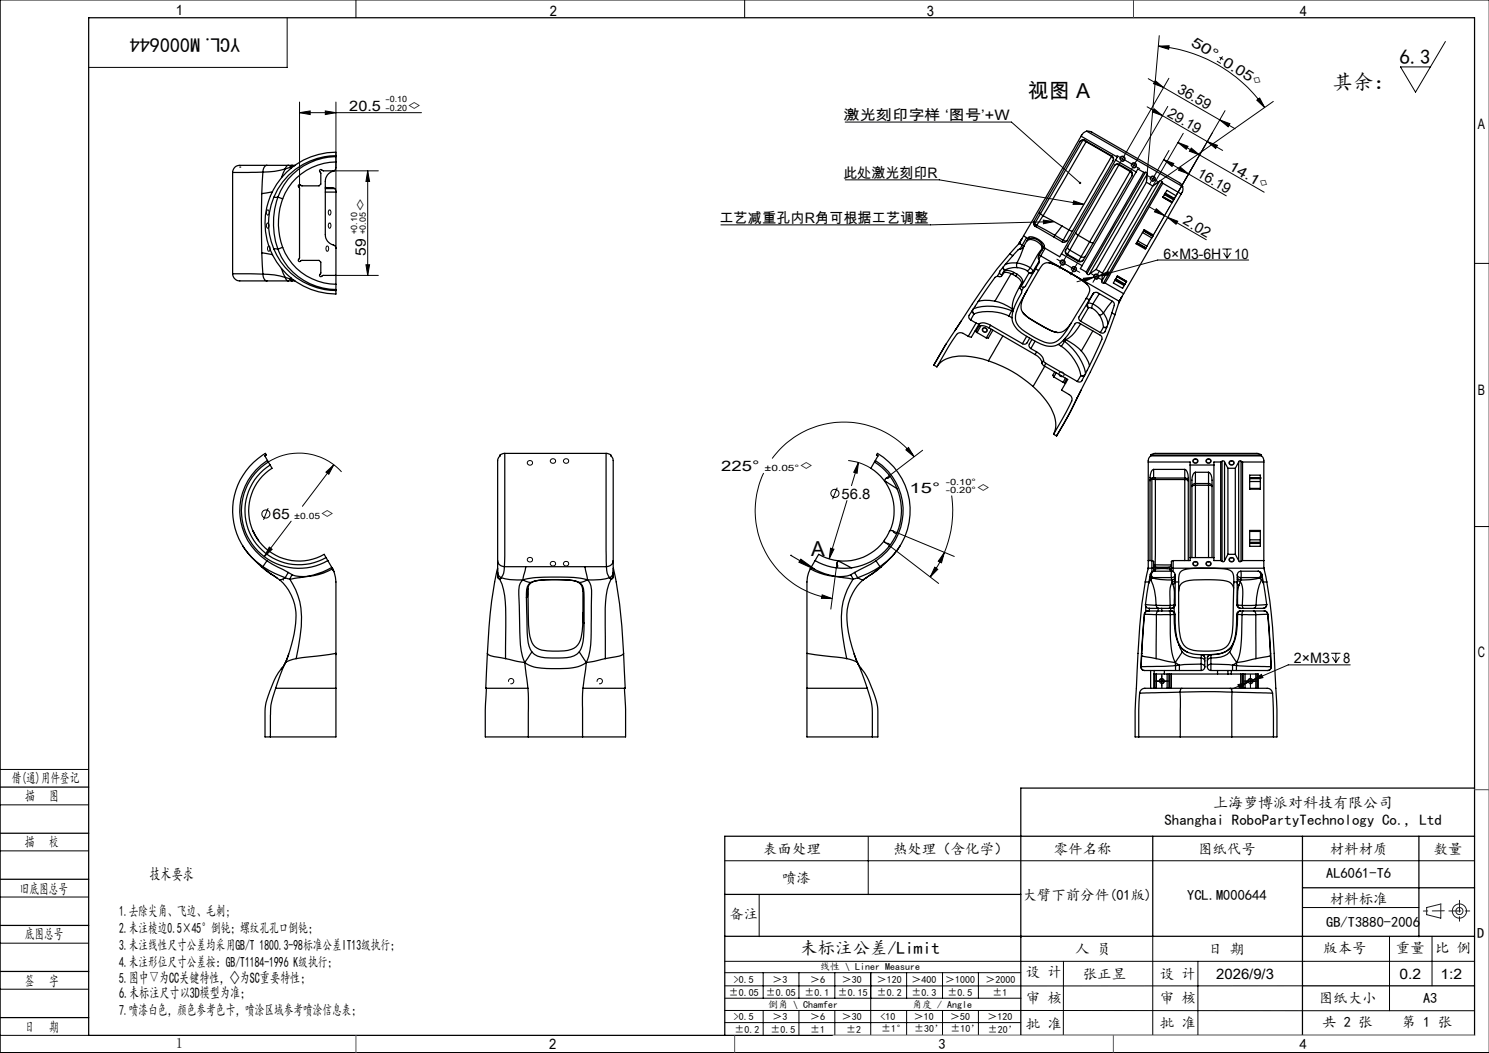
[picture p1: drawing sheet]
<svg xmlns="http://www.w3.org/2000/svg" width="420mm" height="297mm" viewBox="0 0 420 297" stroke-linecap="round" stroke-linejoin="round" font-family="sans-serif">
<g fill="none" stroke="#000" stroke-width=".28">
<path d="M100.4 0v5M210 0v5M420 0h-419.9v297h419.9M81 5v14h-56M326.7 13l3.1-.1-.2 1zM326.7 13a41 41 0 0 1 30 17.3M327 10.1l-3.4 39M343.3 17.2l1 .7M344 16.1l1.1 .7M344.8 15.9l-.7 1.1M407.7 11.7l-8.4 14.3-4.3-7.1h8.5M84.5 28.8v24.4"/>
<path d="M84.5 31.8h34.4M84.5 31.8l3-.5v1zM91.8 31.3l3 .5-3 .5zM94.8 28.8v25.1M238.4 34.4h46.9l19.4 17.2M323.6 30.1l21.3 12.3M323.9 22.2l24.5 14.1M325.5 30.7l2.4 1.9-2.9-1zM325.9 22.8l2.3 1.9-2.8-1.1zM329.4 30l-8.7 15M329.7 22.1l-12.1 21M333.8 37.6l-8.6 14.9"/>
<path d="M340.5 39.9l2.9 1.1-.5 .9zM344.1 33.8l2.8 1.1-.5 .9zM345.5 31.2l-13.8 24 10.4-17.9M354.5 28.3l.8-.6 1.4 2.6zM359.2 28.6l-32.2 22.6M75.4 59.3a.71 .71 0 0 1 .6 .5 .71 .71 0 0 1-.3 .8 .65 .65 0 0 1-.7-.4 .65 .65 0 0 1 .2-.8zM92.8 59.3a.71 .71 0 0 1 .6 .5 .71 .71 0 0 1-.3 .8 .65 .65 0 0 1-.6-.5 .65 .65 0 0 1 .2-.7zM94.2 48.2h12.5M103.7 48.2l.5 3h-1zM103.7 48.2v29.5M238.4 50.7h26.5l40.8 6.9M302.9 56.7l2.8 .9h-3z"/>
<path d="M315.5 44.2l1.1 .6M315.9 45a.76 .76 0 0 1 .6-1 .76 .76 0 0 1 .9 .8 .76 .76 0 0 1-1 .7M316.6 44.8l-.6 1.1M316.6 44.8l1.1 .6M317.3 43.7l-.7 1.1M318.7 46l1.1 .6M319.1 46.8a.75 .75 0 0 1 .6-.9 .75 .75 0 0 1 .9 .8 .75 .75 0 0 1-1 .6M319.8 46.6l-.6 1.1M319.8 46.6l1.1 .7M320.4 45.5l-.6 1.1M324.1 49.8l1.1 .6M324.1 58.3l4.4 2.5"/>
<path d="M324.4 50.6a.75 .75 0 0 1 .7-1 .75 .75 0 0 1 .8 .9 .75 .75 0 0 1-1 .6M325.2 50.4l-.7 1.1M325.2 50.4l1 .6M325.8 49.3l-.6 1.1M326.1 58.9l2.4 1.9-2.9-1zM328.3 45l2.8 1.1-.5 .9zM328.3 45l17.6 10.2M329.7 42.4l-3.6 6.4M332.2 40.2l2.9 1.1-.5 .8zM332.2 40.2l24.4 14M332.9 47.1l2.3 2-2.8-1.1zM336 41.8l2.3 1.9-2.8-1.1z"/>
<path d="M339.9 41.1l-14.7 25.5 4.8-8.4M75.4 62.9a.78 .78 0 0 1 .5 .7 .78 .78 0 0 1-.5 .7l-.3-.6zM75.6 69.5a.75 .75 0 0 1 .7 .5 .75 .75 0 0 1-.3 .8 .76 .76 0 0 1-.6-.5 .76 .76 0 0 1 .2-.8zM92.1 69.5a.76 .76 0 0 1 .7 .6 .76 .76 0 0 1-.4 .8 .89 .89 0 0 1-.3-1.4zM92.9 62.9a.78 .78 0 0 1 .4 .7 .78 .78 0 0 1-.4 .7l-.3-.5zM94.8 77.7h11.9M103.2 74.7h1l-.5 3zM294.3 62.1l3 .4-3 .6zM297.3 62.5l-34.8 .9h-59.2M298.6 73.4l2.2 1.3M299 74.3a.76 .76 0 0 1 .6-1 .76 .76 0 0 1 .9 .8 .76 .76 0 0 1-1 .7M300.4 73l-1.3 2.1"/>
<path d="M301.8 75.3l1.1 .6M302.2 76.1a.75 .75 0 0 1 .6-.9 .75 .75 0 0 1 .9 .8 .75 .75 0 0 1-1 .6M302.9 75.9l-.6 1.1M302.9 75.9l1.1 .6M303.5 74.8l-.6 1.1M305.6 78.5l3-.3-2.8 1.2zM308.1 77.4l1.1 .6M308.5 78.2a.75 .75 0 0 1 .6-.9 .75 .75 0 0 1 .8 .8 .75 .75 0 0 1-.9 .6M308.6 78.2l-4.8 1.3M309.2 78l-.6 1.1M309.2 78l1.1 .7M309.8 77.9l2.8-1.3 .2 1z"/>
<path d="M309.8 77.9l-1.2 .3M309.8 76.9l-.6 1.1M328.5 60.8l.9 .5M329.4 61.3l2.8 1.1-.5 .8zM329.4 61.3l10.9 6.3M344.8 70.2h2.6M345.2 71.3l.9 1.5M346.1 70.2v2.6M347.1 71.3l-1 1.5M352.2 73.3h-25.6l-16.8 4.6M415.9 74.3h4.1M277.2 92.6a.71 .71 0 0 1 1.3 .2 .71 .71 0 0 1-.9 .9l-.5-.5z"/>
<path d="M75.7 130.3a16.2 16.2 0 0 1 20.6 2.8M91.9 133.2l2.3-2.1-1.5 2.7zM94.2 131.1l-8.9 11.7M215.4 133.4a25 25 0 0 0 19.3 35.4M236.1 137.5l-1.3 3.3M239.3 129.9l3.3 .7 3 1.5M242.1 130.5l-.3 3-1-.3zM242.1 130.5l-1.9 6.5M255.5 126.9l.8-.7 1.5 2.6zM257.8 128.8a25 25 0 0 0-40 .5M260.2 127l-10.2 7.8M268.4 139.8a30.3 30.3 0 0 1-2 16"/>
<path d="M75.6 143.3l-1.3 3.3M76 154.3l.8 .6-2.3 2.1zM82.1 147l-7.6 10M234.3 154.6l.9 .3-1.3 2.7zM236 159.1l-1.6 12.7M238.9 141.2l-5 16.4M250 153.2l14.8 11.4M252 149.8l17.2 7.1M263.7 160l.8 .6-2.1 2.1zM266.4 155.8l-.8 2.9-.9-.4zM266.4 155.8l-1.8 3.6-2.2 3.3M415.9 148.5h4.1"/>
<path d="M231.9 167.8l2.8 1h-3zM143.4 192.3a.75 .75 0 0 1 .7-.9 .75 .75 0 0 1 .8 .8 .75 .75 0 0 1-.9 .6M168.5 192.3a.75 .75 0 0 1 .6-.9 .75 .75 0 0 1 .8 .8 .75 .75 0 0 1-.9 .6M326.5 192.1h2.4M327 192.3a.75 .75 0 0 1 .6-.9 .75 .75 0 0 1 .8 .8 .75 .75 0 0 1-.9 .6M327.7 190.9v2.5M349.2 193.1l2.9-.7-2.5 1.6zM351.4 192.1h2.5M352 192.3a.75 .75 0 0 1 .6-.9 .75 .75 0 0 1 .8 .8 .75 .75 0 0 1-.9 .6M352.1 192.4l-4.6 1.9M352.7 190.9v2.5M353.3 191.9l2.5-1.7 .4 .9z"/>
<path d="M353.3 191.9l-1.2 .5M375.5 184.3h2.6M375.8 185.3l1 1.6M376.8 184.3v2.6M377.8 185.3l-1 1.6M380.9 187.5h-17.5l-10.1 4.4M0 217h25M0 227h25M0 240h25M244.9 236v16.3M0 253h25M204.4 242.8h211.5"/>
<path d="M214.1 252.4v11.8M367.4 256h32.8M0 266h25M0 279h25M204.4 271.1h211.5M204.4 278.1h163M204.4 274.4h83.5M215.3 274.4v7.1M225.4 274.4v7.1M235.5 274.4v7.1M245.6 274.4v17.6M255.7 274.4v7.1"/>
<path d="M265.9 274.4v7.1M276 274.4v7.1M300 271.1l-.1 21M325.2 264.1v27.9M337.9 271.1v20.9M391.9 264.1v21M403.9 264.1v14M0 292h25M204.4 285l211.5 .1M204.4 288.4h83.5M204.5 281.5h83.5M215.3 285v7"/>
<path d="M225.4 285v7M235.5 285v7M255.7 285v7M265.9 285v7M276 285v7M287.9 292h128"/>
<circle cx="299.4" cy="105.6" r=".71"/>
<circle cx="149.5" cy="130.6" r=".69"/>
<circle cx="156" cy="130" r=".7"/>
<circle cx="159.7" cy="130" r=".7"/>
<circle cx="235.5" cy="139.2" r="1.15"/>
<circle cx="337.1" cy="130" r=".7"/>
<circle cx="340.8" cy="130" r=".7"/>
<circle cx="347.3" cy="130.6" r=".7"/>
<circle cx="75" cy="145" r="1.15"/>
<circle cx="149.5" cy="157.9" r=".69"/>
<circle cx="156" cy="159" r=".7"/>
<circle cx="159.7" cy="159" r=".7"/>
<circle cx="337.1" cy="159" r=".7"/>
<circle cx="340.8" cy="159" r=".7"/>
<circle cx="347.3" cy="157.9" r=".7"/>
</g>
<path d="M223 156.6l6.9 4.1M223 156.6h.1M225.9 157.7l4 3-4.5-2.1z" fill="none" stroke="#000" stroke-width=".3"/>
<g fill="none" stroke="#191924" stroke-width=".28">
<path d="M402.4 256l4-1v4l-4-1z"/>
<circle cx="411.7" cy="257" r="1"/>
<circle cx="411.7" cy="257" r="2"/>
</g>
<g fill="none" stroke="#000" stroke-width=".28" stroke-dasharray="30.5 1.3 1.3 1.3">
<path d="M315.6 44.1l-.6-.3M316 45.8l-.3 .6M317.3 43.7l.3-.6M317.7 45.4l.6 .3M318.8 46l-.6-.3M319.2 47.7l-.3 .5M320.5 45.5l.3-.5M320.9 47.2l.6 .3M323.6 49.1l-.2 2.3M324.1 49.8l-.6-.4M324.5 51.5l-.3 .5M325.2 52.4l1.8-1.2"/>
<path d="M325.8 49.3l.3-.5M326.2 51l.6 .3M298.7 73.4l-.6-.3M299.1 75.1l-.3 .6M300.4 73l.3-.6M300.8 74.7l.6 .3M301.9 75.3l-.6-.4M302.3 77l-.3 .5M303.6 74.8l.3-.5M304 76.5l.6 .3M308.1 77.4l-.5-.3M308.6 79.1l-.3 .5"/>
<path d="M309.8 76.9l.4-.5M310.3 78.6l.5 .3M326.5 192.1h-.7M327.7 190.9v-.7M327.7 193.4v.6M329 192.1h.6M351.5 192.1h-.7M352.7 190.9v-.7M352.7 193.4v.6M354 192.1h.6"/>
</g>
<g fill="none" stroke="#000" stroke-width=".35">
<path d="M25 5h390.9v287h-390.9zM304.6 39.9l-13 22.6M304.9 38.4l-16.2 28.1M304.9 38.4l10.3 5.9-.5 .9M305.4 39.6l-.8 .3M305.4 39.6l-11.9 20.7M305.4 39.6l1 .4M305.4 39.6h.6M306 39.6a.96 .96 0 0 0-1.4 .3M306 39.6l7.6 4.4M306.4 40l-12.2 20.9M306.4 40l7.1 4.1"/>
<path d="M306.4 39.8v.2M306.5 37l1.4 .2 24.8 14.3 .9 1.1M306.5 37a2.24 2.24 0 0 0-1.6 1.4M306.5 37l27.1 15.6M65.6 48.6v28.6M67.6 47.1h.1M73.8 54.6v16.7M74.2 48.5l-.4 6.1M74.2 48.5l-8.5 .1M75.3 46.6h-5.5a5.3 5.3 0 0 0-3.6 .6l-.6 1.4M75.3 46.6a1.75 1.75 0 0 0-1.1 1.9M75.3 46.6h6"/>
<path d="M76.8 54.1l-3 .5M77.2 55.7a18.6 18.6 0 0 0 0 14.5M78.4 55.6l-1.2 .1M78.4 55.6a22 22 0 0 0 0 14.7M78.4 55.6l1.3 .5M79.7 56.1a20.3 20.3 0 0 0 0 13.7M80.4 47.7a20.1 20.1 0 0 1-6.2 .8M80.4 47.7l-1 2.4M81.3 46.6l-.4 .2-.5 .9M81.3 46.6h1.1M81.7 47.2l-1.3 .5M81.7 47.2l.4 .3"/>
<path d="M82.4 46.6l-.4 .2-.3 .4M82.4 46.6h.8M83 46.8l-1.3 .4M91.8 52.9h2l.6 .3M91.8 54.2h3M91.8 53.2h2.6M94.2 48.2h-3.1a.48 .48 0 0 0-.9-.3 .48 .48 0 0 0 .3 .8v3.2l-.5 .5h-5a.47 .47 0 0 0-.8-.2 .47 .47 0 0 0 .3 .8v19.9a.47 .47 0 0 0-.3 .8 .47 .47 0 0 0 .8-.3h5l.5 .5v3.3a.45 .45 0 0 0-.2 .7 .45 .45 0 0 0 .7-.2h3.8M94.2 48.2l-.1 .1a3 3 0 0 0-2.3 2.9v15a3.4 3.4 0 0 0 2.6 3.1l.4 .8v10.1M94.4 53.2l.4 1M94.8 43.9a19.1 19.1 0 0 0-17.6 11.8M94.8 43.9v.3M94.8 44.2a17.5 17.5 0 0 0-16.4 11.4"/>
<path d="M94.8 43.9v-1a20 20 0 0 0-20 20 20 20 0 0 0 20 20v-1M94.8 45.7a16.2 16.2 0 0 0-15.1 10.4M94.8 44.2v1.5M94.8 45.7l-.1 1.9-.5 .6M94.8 54.2v15.8M293.2 59.7l.3 .6M313.5 44.1l-12 20.8M313.5 44.1a.95 .95 0 0 1 .5 1.2M313.6 44l.5 .6-.1 .7M313.6 44l-.1 .1M314 45.3l-13 22.6M314.4 46.7l-13.8 23.8"/>
<path d="M314.7 45.2l-15.3 26.4M314.7 45.2l5.8 3.3M315.6 46.5l-11.5 19.9M315.6 46.5a.93 .93 0 0 0-1.2 .2M315.6 46.5l3.2 1.9M315.7 46.4a.93 .93 0 0 0-1.3 .3M315.7 46.4l-.1 .1M315.7 46.4l3.2 1.8M318.8 48.4l-11.5 19.8M318.8 48.4a.93 .93 0 0 1 .5 1.2M318.9 48.2l.5 .6-.1 .8M318.9 48.2l-.1 .2"/>
<path d="M319.3 49.6l-13.8 23.8M320.5 48.5l-15.3 26.4M320.5 48.5l.5-.8 1.6 .9M322.6 48.6l-16.2 28.1M322.6 48.6h.5M323.1 48.6l-16.5 28.5M323.1 48.6a.39 .39 0 0 1 .4 .1 .39 .39 0 0 1 .1 .4M323.4 51.4l-14.2 24.6M323.4 51.4l1.8 1.1M323.6 49.1l-16.3 28.2M323.6 49.1l-.2 2.3M325.2 52.5l-14.2 24.5"/>
<path d="M327 51.1l-16.2 28.2M327 51.1a.38 .38 0 0 1 .4-.1 .38 .38 0 0 1 .3 .3M327 51.1l-1.8 1.4M327.7 51.3l-16.4 28.5M327.7 51.3l.3 .4M328 51.7l-16.3 28.1M328 51.7l5.2 3M328 55.6l2.6 1.5M328.1 55.5l2.6 1.5M328.1 55.5l-.1 .1M328.4 54.9l-.3 .6M328.4 54.9l2.6 1.5"/>
<path d="M328.6 54.6l2.6 1.6M328.6 54.6l-.2 .3M328.7 54.5l.4-.8 2.6 1.5-.4 .8M328.7 54.5l2.6 1.5M328.7 54.5l-.1 .1M330.7 57l-.1 .1M331 56.4l-.3 .6M331.2 56.2l-.2 .2M331.3 56l-.1 .2M333.2 54.7l-16.3 28.1M333.6 52.6a2.14 2.14 0 0 1-.4 2.1M65.6 77.2a2.05 2.05 0 0 0 2 2"/>
<path d="M65.7 77.2l8.5 .1M67.7 79.2h7.6M73.8 71.3l.4 6M73.8 71.3l3.1 .6M74.2 77.3a19.9 19.9 0 0 1 6.2 .9M74.2 77.3a1.75 1.75 0 0 0 1.1 1.9M75.3 79.2h6M77.2 70.2a19 19 0 0 0 17.6 11.7M77.2 70.2l1.2 .1M78.4 70.3a17.5 17.5 0 0 0 16.4 11.4M79.4 75.7l1 2.5M79.7 69.8l-1.3 .5"/>
<path d="M79.7 69.8a16.2 16.2 0 0 0 15.1 10.4M80.4 78.2l1.3 .5M80.4 78.2l.5 .9 .4 .1M81.3 79.2h1.1M81.7 78.7l.7 .5M81.7 78.7l1.3 .4M82.1 78.4l-.4 .3M82.4 79.2h.8M281.3 78l-.7 .3-7.2 10.6a.97 .97 0 0 0 .4 1.3M281.9 76.8l.2 .5 .5 .2M281.9 76.8l-.6 1.2M282.8 77.3l-.2 .2"/>
<path d="M282.8 77.3l-.5 .7h-1M282.9 77.2a2.27 2.27 0 0 1 2.7 .2M282.9 75.5l.5 .7M282.9 75.3l.5 .9M283.4 76.2l-.8 1.3M284.8 71.6a156.9 156.9 0 0 0-15.2 21.2l-3 4.6-3.2 5.6M284.8 71.6l.9 .5M285.2 77.2l-4.6 7.7M285.6 77.4l.9 .5M285.7 72.1l-3.6 4.3-.2 .4M286 76.8a2.19 2.19 0 0 0-2.8-.1l-.4 .6M286 76.8l.8 .5"/>
<path d="M286 76.8l-.4 .6M286.5 77.9a2.2 2.2 0 0 1 1.5 2.4M286.8 77.3a2.3 2.3 0 0 1 1.6 2.4l-.4 .6M286.8 74.2l-.1 .8 .2 .5M286.8 74.2l1.9 .4 1.9 1M286.8 74.2h-2l-1.3 .4M286.8 77.3l-.3 .6M286.9 75.5a6.6 6.6 0 0 0-3.5 .7M286.9 75.5l1.6 .3 1.3 .6M287.3 68.8l.9-1.4-.9 1.4M287.3 68.8l-2.5 2.8M287.5 68.6l.8 .6"/>
<path d="M287.5 68.6l-.2 .2M287.6 68.5h.1M287.6 68.5l-.1 .1M287.8 70.2l-.7 .3-1.4 1.6M288.3 69.2l.5 .2M288.3 69.2l-.5 1M288.7 66.5l.9 .5M288.7 66.5l-1.1 2M288.8 69.4l-.4 .6-.6 .2M288.9 69.2l-1.1 3-1 2M289.6 67l.4 .3M289.6 67l-1.3 2.2"/>
<path d="M289.8 76.4l.4 .6M290 67.3l.2-.4a4.2 4.2 0 0 1 4.4 2.5l-.3 .4M290 67.3l-1.2 2.1M290.2 77l-2.1 3.7M290.3 67.6l-.7 .4M290.3 67.6a4 4 0 0 1 3.7 2.2M290.6 67.3a3.2 3.2 0 0 1 3.5 2.2M290.6 67.3l-1 .7M290.6 67.3l-.3 .3M290.6 75.6l.8 .8M290.6 75.6l-.8 .8M291.4 76.4l.1 .3a.92 .92 0 0 1-1.3 .3"/>
<path d="M291.4 76.4l-.3 .4-.9 .2M291.6 62.5l-.1 .7 .5 .6M291.6 62.5l.2 .6M291.8 63.1l.2 .7M291.8 63.1l.6 .4M292 63.8l7.6 4.4M292.1 75.8l-2.9 5-.5 .2M292.1 75.8l-.4 .6M292.1 75.8l.8 .5M292.4 63.5l5.1 2.9M292.4 63.5l-.1 .5M292.9 76.3l-4.5 7.9a8.9 8.9 0 0 0-1.9 6.2 5.3 5.3 0 0 0 2.6 3.2l2.8 1.6a8.1 8.1 0 0 0 4.8 1.6 4.6 4.6 0 0 0 3.1-2.2l6.6-10.5"/>
<path d="M292.9 76.3l.5-.8a2.34 2.34 0 0 1 3.4-1.1 37.9 37.9 0 0 1 10.1 6.1 2.22 2.22 0 0 1-.1 2.9l-.4 .7M293 73.1a2.96 2.96 0 0 1-.8 2.5l-.1 .2M293.1 71.9l.4 .3M293.1 71.9l-.3 .7 .2 .5M293.2 73.6l-1.8 2.8M293.5 60.3l.7 .6M293.5 60.3l-1.7 2.8M293.5 72.2l-.5 .9M293.5 72.2l22.2 12.8M294 70.1l-1.3 1.7-2.1 3.8M294.1 69.5l-.2 1 .1-.7M294.1 69.5l-.1 .3"/>
<path d="M294.2 60.9l5.3 2.8M294.2 60.9l-1.8 2.6M294.3 69.8l.5 .2M294.3 69.8l-1.2 2.1M294.8 70l4.1 2.4 .5-.8M294.8 70l-1.3 2.2M295.8 74.1a42.1 42.1 0 0 1 10.9 6.2M297.5 66.4l-.2 .5M297.5 66.4l2.4 1.4M299.4 71.6l5.8 3.3M299.5 63.7l2 1.2M299.5 63.7l-2 2.7"/>
<path d="M299.9 67.8l.5 .2 .6-.1M299.9 67.8l-.3 .4M300.6 70.5l-.1 .8 .5 .6M300.6 70.5a.98 .98 0 0 0 .5 1.2M301 71.9l3.2 1.8M301 67.9a1.04 1.04 0 0 1-1.4 .3M301.1 71.7l-.1 .2M301.1 71.7l3.2 1.9M301.2 69.5a.93 .93 0 0 0 .6 1.1M301.5 64.9l1.1 .2M301.5 64.9l-1.6 2.9M301.8 70.6l-.7 1.1"/>
<path d="M301.8 70.6l3.1 1.8M303.4 65.6l.7 .8M304.1 66.4l3.2 1.8M304.1 66.4l-2.3 4.2M304.3 73.6l-.1 .1M304.9 72.4l-.6 1.2M305.2 74.9l-.5 .9 1.7 .9M305.5 73.4a.96 .96 0 0 1-1.3 .3M305.5 73.4a.96 .96 0 0 1-1.2 .2M306.2 72.3a.91 .91 0 0 1-1.3 .1M306.4 76.7l.2 .4M306.6 77.1a.36 .36 0 0 0 .3 .4 .36 .36 0 0 0 .4-.2"/>
<path d="M307.3 68.2l1.1 .2M307.3 68.2l-2.4 4.2M309.2 76l-1.9 1.3M309.2 76l1.8 1M310.8 79.3a.35 .35 0 0 0 0 .4 .35 .35 0 0 0 .5 .1M311 77l-.2 2.3M311.3 79.8h.4M311.7 79.8l5.2 3M314.5 79.1l-.5 .7 2.7 1.5 .4-.8M314.5 79.1l2.6 1.4M314.6 78.9l2.6 1.5M314.6 78.9l-.1 .2"/>
<path d="M314.7 78.6l2.6 1.5M314.7 78.6l-.1 .3M315.1 78l-.4 .6M315.1 78l2.6 1.5M315.1 77.9l2.6 1.5M315.1 77.9v.1M317.7 79.5l-.4 .6M317.7 79.4v.1M320.6 68.5l-.2 .3 2.6 1.4 .2-.2M320.6 68.5l2.6 1.5M320.6 68.4l2.6 1.5M320.6 68.4v.1"/>
<path d="M320.9 67.9l-.3 .5M320.9 67.9l2.6 1.5M322.3 65.6l-1.4 2.3M322.3 65.6l2.6 1.5M322.5 65.1l-.2 .5M322.5 65.1l2.7 1.5M322.6 65l.1-.2 2.6 1.5-.1 .3M322.6 65l2.6 1.6M322.6 65l-.1 .1M323.2 69.9v.1M323.5 69.4l-.3 .5M324.9 67.1l-1.4 2.3"/>
<path d="M325.2 66.6l-.3 .5M325.2 66.6h.1M94.8 81.7v.2M94.8 80.2v1.5M266.8 97l-3.2 5.7M269.8 92.6l-.5 .7M271.2 90.5l-1.5 2.2M273.1 94.9a3.2 3.2 0 0 0-2.6-1l-.4 .1a53.6 53.6 0 0 0-5.7 9.3l-.1 .2M273.8 90.2l1.5 .9M274.2 87.6l.1 .5 .4 .4M274.4 87.3v.5l.3 .7M274.5 87.1a15.4 15.4 0 0 1 10.9 .6"/>
<path d="M274.7 88.5a13.3 13.3 0 0 1 9.9 .6M274.7 88.5l-.9 1.7M275.1 93.3l.2 .2M275.3 93.5l.3 .3M275.3 91.1l1 .2M275.3 91.1l-2.2 3.8M275.6 93.8l2.6 1.5M275.9 92l-1.9 3.1-.9-.2M275.9 92a3.5 3.5 0 0 1 3.1 .5M276.2 91.9l-.9 1.6M276.3 91.3a3.2 3.2 0 0 1 3.1 .5M276.3 91.3l-.4 .7"/>
<path d="M276.7 91.8l-1.1 2M279 92.5l13 7.5M279.4 91.8l9 5.1M279.4 91.8l-.4 .7M279.6 92.9l-1.4 2.4M280.1 93.1l-1.3 2.3-.6-.1M280.6 84.9a9.6 9.6 0 0 0-4.7 .1M280.6 84.9l2.6 .9 2.4 1.3M282.9 94.8l-4.1 7M284.6 89.1l.9 .5M285.4 87.7h.1M285.4 87.7l-.8 1.4"/>
<path d="M285.4 87.7l.3 .1M285.6 87.1l-.2 .6M285.6 87.1l.2 .4M285.9 87.1h-.3M288 80.3l-.3 .8 .4 1M288 80.3l.1 .4M288.1 80.7l.6 .3M288.1 80a13 13 0 0 0-2.5 7.1M288.1 82.1v.5a13 13 0 0 0-2.6 7.6 7.4 7.4 0 0 0 4.4 4.8 12.8 12.8 0 0 0 6.8 2.7 6.9 6.9 0 0 0 4.9-3.8l1.6-2.5a.9 .9 0 0 1 1.2-.2l5.9 3.3a.96 .96 0 0 1 .5 1.2l-5.6 11.6a.89 .89 0 0 1-1.3 .3M288.4 88a26.6 26.6 0 0 0 9.5 5.7M288.7 88.4a33.9 33.9 0 0 0 9.2 5.3M288.7 81l-.6 1.1"/>
<path d="M289.6 94.9l-1.2 2M289.8 81.8l-.2 .4a7.7 7.7 0 0 0-1.5 5.3l.7 1M290.4 95.4l-.7 1.3a.93 .93 0 0 1-1.3 .2M290.8 98.3l1.6 .9M291.1 95.7l-.8 1.3a1.03 1.03 0 0 0 .5 1.3M292 96.2l-1.2 2.1M292.4 99.2a3.4 3.4 0 0 1 2 2.5M292.4 99.2l-.4 .8M297.9 93.7l.5 .1M298.5 97.2l.9 .5M299.4 97.7a13.6 13.6 0 0 1 5.5 8.2M299.9 96l.3 .3"/>
<path d="M300.1 95.8h.5M300.2 96.3a15.1 15.1 0 0 1 6 9.1M300.2 96.3l-.8 1.4M300.2 96.3h.1M300.5 95.4l.1 .4M300.6 95.8l2.4 1.4 2 1.8M300.6 95.8l-.4 .5M302.2 91.1a5.3 5.3 0 0 1-3.8 2.7l-.5-.1M304.8 91.3a10.3 10.3 0 0 1-4.2 4.5M304.8 90.6l5.6 3.2M305 99a11 11 0 0 1 2.3 4.2M306.4 84.1l.9 .5"/>
<path d="M306.5 85.9l.1 .5 .4 .4M306.7 85.4h.2M306.9 85.4l1.4 .3M306.9 85.4l-.2 .6 .3 .8M307 86.8l.9 .1M307 86.8l-2.2 3.8M307.3 84.6l.3-.6a1.81 1.81 0 0 1 2-1.5l4.2 2.5a1.06 1.06 0 0 1 .4 1.4l-.6 1.9M307.3 84.6l-2.9 4.8a.97 .97 0 0 0 .4 1.2M307.9 86.9l1 .6 1.2 1.4M308.3 85.7l1.4 1 1.6 1.6M308.3 85.7l-.4 1.2M308.3 93.3l-3.3 5.7"/>
<path d="M308.5 82.7l-1.6 2.7M310.1 88.9a6.9 6.9 0 0 1 1.2 3.4M310.1 82.8l-1.8 2.9M311.3 88.3l-.6 .4-.6 .2M311.3 88.3l.8 1.5 .4 1.5M311.3 92.3l.9 .1M311.3 92.3l-.9 1.5M312.2 92.2l-.9 .1M313.6 88.3l-1.9 5.2a.89 .89 0 0 1-1.3 .3M313.6 88.3l.9 .5M313.7 84.9l-2.4 3.4M314.5 88.8a121.6 121.6 0 0 1-8.9 19.9l-4.2 8.5-3.4 5.8"/>
<path d="M315.6 85.2l-1.1 3.6M315.6 85.2h.1M315.7 85.2l.7-1.5-.9 1.9M315.7 85l-.1 .2M315.8 84.8h.1M315.8 84.8l-.1 .2M316.9 82.8l-1.1 2M317.2 80.4l-.1 .1M317.3 80.1l-.1 .3M263.4 103l.9 .5M263.6 102.7l-.2 .3M278.8 101.8a17.2 17.2 0 0 0-12-.5 5.4 5.4 0 0 0-2.5 2.2"/>
<path d="M278.8 101.8a35.9 35.9 0 0 1 12.6 7.2M291.4 109a17.3 17.3 0 0 1 6.4 10.2 5.8 5.8 0 0 1-.6 3.3M292 100a3.1 3.1 0 0 1 1.9 2.4M293.9 102.4l.7 .8M294.4 101.7l.6 .8M294.4 101.7l-.5 .7M294.6 103.2l6.6 3.8-1.8 3 2.2 1.3a1.45 1.45 0 0 1 .7 1.8l-5.1 9.4M294.7 103.3l-3.3 5.7M295 102.5l-.4 .7M295 102.5l8.9 5.1M297.3 106.3l2.6 1.5M297.5 104.9l-.6 1 .4 .4"/>
<path d="M297.9 105.2l-.6 1.1M298.8 105.7l.8 .4M299.9 107.8l.4 .1M300.3 107.9l.3 .2M300.5 106.7l-.6 1.1M300.9 106.9l-.6 1M303.8 112.3l-1.8 3.7-4 7M304.9 105.9l.5 .2 .5-.2M304.9 105.9l-1 1.7M305 110l-1.3 2.4M306.1 105.7l-.6 .3-.6-.1M75.5 129.9a16.8 16.8 0 0 0-.2 28.3"/>
<path d="M75.5 129.9l-.8-1.3 .4-.3-.2-.4a18.7 18.7 0 0 0-.7 31.9M75.5 129.9l.2 .4M75.7 130.3a16.2 16.2 0 0 0-5.2 22.1 16.2 16.2 0 0 0 22 5.7M75.7 130.3l.5 .9M76.2 131.2a15.3 15.3 0 0 0-4.9 20.7 15.3 15.3 0 0 0 20.7 5.4M76.2 131.2l.5 .9a14.2 14.2 0 0 0-4.5 19.3 14.2 14.2 0 0 0 19.2 4.9l.6 1M142.4 127.9l-1.1 .3-.3 .1 .1 .3a2.58 2.58 0 0 0-.7 2.7v26.9M142.4 127.9l-.1 31.9M142.4 127.9h28.6M171 127.9h.4a2.58 2.58 0 0 1 1.6 3v27.3M171 127.9l.1 31.9M246.7 130.3a16.2 16.2 0 0 1 5.2 22.1 16.2 16.2 0 0 1-22 5.7"/>
<path d="M246.7 130.3l-1.1 1.8a14.2 14.2 0 0 1 5.4 17.6M246.9 129.9l.8-1.3-.5-.3 .3-.4a18.8 18.8 0 0 1 .7 31.9M246.9 129.9a16.8 16.8 0 0 1 .2 28.3M246.9 129.9l-.2 .4M250.8 134a.49 .49 0 0 1 .1 .5 .49 .49 0 0 1-.5 .3h-.4a.57 .57 0 0 0-.2 1l3.3 2.2M297.2 122.5l.8 .5M323.9 130.3v27.8M323.9 130.3h11.8v.9M324.6 128.3l1.3-.4h28.6l1.3 .4M324.6 128.3v.3M324.6 128.3h31.2M324.6 128.6a1.65 1.65 0 0 0-.7 1.7"/>
<path d="M324.6 128.6h31.2M324.9 135.2l1 .1M324.9 135.2v22.9M325.4 132.4l-.7 .7-.3 1.6v23.4M325.4 134.7a.97 .97 0 0 0-1 .9l.5-.4M325.4 134.7l.5 .1M325.4 134.7l-.5 .5M325.4 132.4v2.3M325.4 132.4h8.8M325.9 135.3l-.1 24M325.9 135.3h8.3M325.9 134.8v.5"/>
<path d="M325.9 134.8h8.3M334.2 132.4l.6 .5a11.4 11.4 0 0 1 .4 5.2v20M334.2 134.8a.91 .91 0 0 1 1 .9l-.3-.3-.7-.1M334.2 134.8v.5M334.2 135.3v22.8M334.2 132.4v2.4M335.7 131.2v26.1M335.7 131.2h6.7M337.2 133.2l-.6 .5a10.8 10.8 0 0 0-.4 5v18.6M337.2 136.4a.91 .91 0 0 0-1 .8l1-.3M337.2 136.9h3.7M337.2 136.4h3.7"/>
<path d="M337.2 136.4v.5M337.2 136.9v20.4M337.2 133.2h3.7M337.2 133.2v3.2M340.9 133.2l.6 .5a10.5 10.5 0 0 1 .4 5v18.6M340.9 136.4a.91 .91 0 0 1 1 .8l-1-.3M340.9 136.4v.5M340.9 136.9v20.4M340.9 133.2v3.2M342.4 131.2v26.1M344.3 130.3v27.8M344.3 130.3h-1.9v.9"/>
<path d="M344.7 130.1l.4-.1 .3 .3M344.7 130.1l-.4 .2M344.7 130.1v28.2M345.4 130.3v27.8M345.4 130.3l1 1.8M346.4 132.1v24.2M346.4 132.1h2M348.4 132.1v24.2M349.4 130.3v27.8M349.4 130.3l-1 1.8M350.1 130.1a.39 .39 0 0 0-.4-.1 .39 .39 0 0 0-.3 .3M350.1 130.1l.4 .2"/>
<path d="M350.1 130.1v28.2M350.5 130.3v27.8M350.5 130.3h6M352.5 135v.8M352.5 134.8h.1M352.5 134.8v-.8h3v.8M352.5 137.8v.2h3v-.2M352.5 134.8h3M352.5 135h3M352.5 135.8h3M352.5 134.8v.2M352.5 135.8v2"/>
<path d="M352.5 137.8h3M355.5 135v.8M355.5 134.8h.1M355.5 134.8v.2M355.5 135.8v2M355.8 128.6a1.85 1.85 0 0 1 .7 1.7M355.8 128.3v.3M356.5 130.3v27.8M68.4 153.9l2.4 3.1 2.9 2.8M71.3 149.7l1.7 2.8M73.7 159.8l4.3 3.1M73.7 159.8h.1"/>
<path d="M73.8 159.8h.4M73.8 159.8l4.3 3.1M74.2 159.8l3.3 1.9 2.9 1.2M75.3 158.2l-1.1 1.6M75.3 158.2l6 3.3M92 157.3l1.6 2.8M140.4 158.2a1.89 1.89 0 0 0 1.9 1.6M140.4 158.2v3.3M142.3 159.8h6M142.3 159.8a4.2 4.2 0 0 1-.9 3.1M148.3 159.8h16.7M148.3 159.8l-.8 3.7"/>
<path d="M165 159.8h6.1M165 159.8l.7 3.7M171.1 159.8v.1a4.2 4.2 0 0 0 .8 3M173 158.2a1.89 1.89 0 0 1-1.9 1.6M173 158.2v3.3M247.1 158.2l1.1 1.6M247.1 158.2l-6 3.3M248.2 159.8a27.7 27.7 0 0 1-6.3 3.1M248.2 159.8h.3M248.5 159.8l-4.2 3.1M248.5 159.8h.1M249.4 152.5a14.2 14.2 0 0 1-18.5 3.8l-2.1 3.8"/>
<path d="M253.1 150.1a.48 .48 0 0 1-.4 .3 .48 .48 0 0 1-.5-.2l-.2-.4-.9-.1-1 1.7a1.24 1.24 0 0 0-.6 1.4l.5 .4 .4 .1a.49 .49 0 0 1 .5 .3 .49 .49 0 0 1-.1 .5M253.9 153.9l-.9 1.4a32.9 32.9 0 0 1-8.7 7.6l-.8 .7M323.9 158.1v2.2M323.9 158.1h1M324.9 158.1l.5 .3v2.1M324.9 158.1v2.2M325.4 159.6a3.3 3.3 0 0 0 2.9 .6 2.33 2.33 0 0 0 2.1-.6M325.4 159.3h.4M325.8 159.3h4.6M325.8 159.3v.6M326 160h3.8M330.9 158.1l-.5 .2v2.2"/>
<path d="M330.9 158.1v2.2M335.7 157.3v.8h-4.8M335.7 157.3h6.7M342.4 157.3v.8h1.9M344.3 158.1l.4 .2M345.4 158.1a.42 .42 0 0 1-.7 .2M346.4 156.3l-1 1.8M346.4 156.3h2M348.4 156.3l1 1.8M349.4 158.1a.38 .38 0 0 0 .3 .3 .38 .38 0 0 0 .4-.1M350.5 158.1l-.4 .2M350.5 158.1h6"/>
<path d="M352.5 152.3v.7M352.5 149.9v2.4M352.5 153.3v.8h3v-.8M352.5 149.9v-.3h3v.3M352.5 152.3h3M352.5 153h3M352.5 149.9h3M352.5 153.2h3M352.5 153v.3M352.5 153.3h3M355.5 152.3v.7M355.5 149.9v2.4"/>
<path d="M355.5 153v.3M356.5 158.1v2.2M78 162.9l1 .7M79 163.6a14.2 14.2 0 0 1 4.2 13.6l-.9 4.5-1.7 5.1 2.9-1M79.9 163.6h.1M80.4 162.9l1.3 .4M80.4 162.9l-1.4 .7M81.3 161.5l-.9 1.4M81.3 161.5l1.1 .6M81.7 163.3a20.9 20.9 0 0 1 2.9 16.4l-1.1 6.1M82.4 162.1l2.1 .5h2.1M82.4 162.1l-.7 1.2"/>
<path d="M86.6 162.6l-4.9 .7M93.6 160.1a21.2 21.2 0 0 1-7 2.5M93.6 160.1l.1 .2M93.7 160.3l.5 .9M93.7 160.3l.1 .1M93.8 160.4a16.7 16.7 0 0 1-7.2 2.2M93.8 160.4l.5 1.1 .5 2.6v20.2M140.3 160.4l-.5 2.3a128.9 128.9 0 0 0-2.3 21.6M140.3 160.4l.1 2.2M140.4 161.5a1.8 1.8 0 0 0 1 1.4M140.4 162.1l.1 .7 .4 .5M140.4 162.6l.1 .5 .4 .2"/>
<path d="M140.4 162.1v.5M140.4 161.5v.6M140.4 160.3l-.1 .1M140.9 163.3a22.6 22.6 0 0 1 1.8 10.7l-.1 11.8M141.4 162.9l2.4 .6h3.7M141.4 162.9l-.5 .4M147.5 163.5a31.1 31.1 0 0 1 10.3-.7l4.1 .1 3.8 .6M147.5 163.5l1.5 .7 .8 .1M147.5 163.5l-.7 .9a5.5 5.5 0 0 0-.5 3.3l.2 4.9a58.9 58.9 0 0 0 .9 12.5l.6 1.8M148.5 168.6a82.6 82.6 0 0 0 .7 13.6l.8 1.7M148.9 165.9l.1 4.5a35.5 35.5 0 0 0 .8 10.1 4.2 4.2 0 0 0 4.6 3.1l1.5 .1a12.8 12.8 0 0 0 6-.9 5.4 5.4 0 0 0 2.3-4.7l.2-5.3M149.8 164.3a13.6 13.6 0 0 1 5.8-.8h4a8.9 8.9 0 0 1 3.8 .8"/>
<path d="M149.8 164.3a3.1 3.1 0 0 0-1.3 3.1v1.2M163.4 164.3a3.2 3.2 0 0 1 1.3 2.9v8.6M164.4 166.8v-.1a2.91 2.91 0 0 0-2.9-3 37.7 37.7 0 0 0-11.2 .4 3.5 3.5 0 0 0-1.5 3.7v.5l-.3 .3M164.4 172.8v2.6l.3 .4M164.4 166.8v6M164.7 175.8v2a11.7 11.7 0 0 1-1.3 6.1M165.7 163.5l-2.3 .8M165.7 163.5l.7 .9a5.8 5.8 0 0 1 .5 3.3l-.1 4.9a51.9 51.9 0 0 1-.7 12.5l-.7 1.8M171.9 162.9l-2.4 .6h-3.8M171.9 162.9l.5 .4M172.4 163.3a22.7 22.7 0 0 0-1.7 10.7v11.8M173 162.1v.7"/>
<path d="M173 161.5a1.75 1.75 0 0 1-1.1 1.4M173 162.1l-.2 .7-.4 .5M173 162.7l-.3 .5-.3 .1M173 161.5v.6M173 160.3v.1M173 160.4v2.2M173 160.4l.3 1.1a118.2 118.2 0 0 1 2.6 22.8M228.6 160.4l-.8 2.3-.2 1.4v20.2M228.6 160.4a17 17 0 0 0 7.1 2.2M228.6 160.3v.1M228.8 160.1l1.2 .6a19.9 19.9 0 0 0 5.7 1.9M228.8 160.1l-.2 .3"/>
<path d="M235.7 162.6l4.9 .7M235.7 160.1a.47 .47 0 0 0 .5-.2 .47 .47 0 0 0 0-.5l-.2-.3a.57 .57 0 0 1 .2-.6 .57 .57 0 0 1 .6-.1l3.5 1.7M240 162.1l-2.1 .5h-2.2M240 162.1l.6 1.2M240.6 163.3a20.8 20.8 0 0 0-2.9 16.4l1.1 6.1M241.1 161.5l.8 1.4M241.1 161.5l-1.1 .6M241.9 162.9l-1.3 .4M241.9 162.9l1.5 .7M243.4 163.6a14 14 0 0 0-4.4 12.9 44.7 44.7 0 0 0 2.7 10.3M243.4 163.6h.1M244.3 162.9l-.8 .7"/>
<path d="M322.8 173.2l-.7 11.1M322.8 173.2l3.4 .2M323 164.1a215.9 215.9 0 0 0-2.5 30l-.3 6.3v7.5h1M323 164.1h1.1M323.1 170.5l.1 .5M323.1 170.5l3 .2M323.2 172.5l-.4 .6-.8 11.3M323.2 171l.4 .4 .6 .2M323.2 171v1.5M323.8 172.3h.4M323.8 172.3l-.6 .2M323.8 172.3a1.04 1.04 0 0 0-1 .9"/>
<path d="M323.9 160.3l-.9 3.8M323.9 160.3h1M324.1 164.1l-1 6.4M324.2 171.6h2.5M324.2 172.3h2.5M324.2 171.6v.7M324.3 162.7l.3 .8M324.5 162l.1 .6 .4 .4M324.5 161.9l-.4 2.2M324.5 161.9l.1 .6 .4 .4M324.6 163.5l-.6 1.1M324.6 163.5a16.5 16.5 0 0 1 1.5 7.2"/>
<path d="M324.9 160.3v1M324.9 161.3l-.4 .6M324.9 160.3l.5 .2M325 163l-.4 .5M325 163l2.2 .4 3.3 .2M325 162.9h5.4M325 162.9v.1M325.4 160.5v.3M325.4 160.8l-.5 .5M325.5 161.1h4.9M325.5 161.1a1.1 1.1 0 0 0-.5 1.8M325.9 160.5l-.5 .3"/>
<path d="M325.9 160.5v.3l-.4 .3M325.9 160.5h4.1M326.1 170.7l.3 .6 .4 .3M326.1 170.7l4 .1M326.2 173.4l-.1 12.4M326.2 173.4h3.9M326.7 172.3h1M326.7 171.6h1M326.7 171.6v.7M326.8 172.3a.89 .89 0 0 0-.6 1.1M327.7 171.6h2.5M327.7 172.3h2.5"/>
<path d="M327.7 171.6v.7M329.8 172.3l.3 1.1M330 160.5l.4 .2M330 160.5l.1 .4 .3 .2M330.1 170.8l-.4 .8M330.1 173.4a41.6 41.6 0 0 0 .9 12.4l.5 1.1M330.2 172.3h.2M330.2 171.6h.2M330.2 171.6v.7M330.4 160.7l.5 .5M330.4 160.5v.2M330.4 162.9l.1 .7"/>
<path d="M330.4 172.3l.8 .3M330.4 172.3a.87 .87 0 0 1 .8 1M330.4 161.1v1.8M330.5 163.6h.1M330.5 163.6l.1 .6M330.6 164.2a7.9 7.9 0 0 0-.6 5l.1 1.6M330.6 164.2l.2 .6M330.8 164.8a18.4 18.4 0 0 1 .4 5.9M330.9 161.2l.6 .9M330.9 160.3v.9M330.9 160.3l-.5 .2M330.9 160.3h25.6"/>
<path d="M331.2 172.6l.3 .7M331.2 171.3l-.8 .3M331.2 173.3l-1.1 .1M331.2 173.3a18.1 18.1 0 0 0 1.4 8.7M331.2 173.3h.3M331.2 171.3v1.3M331.2 170.7l-1.1 .1M331.2 170.7a.92 .92 0 0 1-.8 .9M331.5 162.1v2M331.5 173.3a16.5 16.5 0 0 0 1.5 9 7.9 7.9 0 0 0 7.1 2.3 8.3 8.3 0 0 0 6.7-1.6 9 9 0 0 0 2-6.3l.1-3.4M331.5 170.6l-.3 .7M331.5 164.1l-.7 .7"/>
<path d="M331.5 170.6l-.3 .1M331.5 163.5l-.3 .4-.6 .3M331.5 162.8l-.4 .6-.6 .2M331.5 162.1a.93 .93 0 0 1-1.1 .8M331.5 164.1h1M331.5 164.1v6.5M332.5 164.1v10.6a17 17 0 0 0 1.1 6.7 4.6 4.6 0 0 0 4.2 2.2l1.6 .1a13 13 0 0 0 5.9-.9 5.4 5.4 0 0 0 2.3-4.3l.4-14.4M332.5 164.1v-1a2.27 2.27 0 0 1 2.3-2.6l4-.2 7.4 .3a2.18 2.18 0 0 1 1.8 2.7v.8M348 165.9l-.3-.8a3.8 3.8 0 0 0-3.7-1.5l-5.8-.1a8.6 8.6 0 0 0-4.8 1l-.8 1.1-.1 1.2M348 164.1h1M348.9 173.3h.2M348.9 170.6a1.02 1.02 0 0 0 1 1"/>
<path d="M348.9 170.6h.2M349 162.1v2M349 164.5l-.1 6.1M349 164.5l.5 .6M349 163.3l.3 .5 .5 .2M349 162.8l.3 .6 .7 .2M349 162.1a.93 .93 0 0 0 1.1 .8M349 164.1v.4M349.1 173.3l-.1 2a18 18 0 0 1-1.3 6.6M349.1 173.3l1.2 .1M349.1 170.6a.91 .91 0 0 0 .8 1M349.1 170.6l1.3 .2"/>
<path d="M349.5 165.1l-.4 1.7v3.8M349.8 172.3a.96 .96 0 0 0-.9 1M349.8 172.3a.93 .93 0 0 0-.7 1M349.8 164.1a8.1 8.1 0 0 1 .7 5.1l-.1 1.6M349.8 164l-.3 1.1M349.8 164v.1M349.8 172.3h6.8M349.9 171.6h6.4M350 163.6l-.2 .5M350 161.1h-.2a.99 .99 0 0 0-.8 1M350 161.1l.1 1.8M350 161.1h4.9"/>
<path d="M350.1 162.9l-.1 .7M350.3 173.4h3.9M350.3 173.4a46.2 46.2 0 0 1-1 12.4l-.5 1.1M350.4 170.8l.3 .8M350.6 172.3l-.3 1.1M353.6 172.3a.89 .89 0 0 1 .6 1.1M354.2 173.4l.1 12.4M354.3 170.7l-.3 .6-.4 .3M354.3 170.7l-3.9 .1M354.9 161.1l.6 .2 .4 .6M354.9 161.1a1.1 1.1 0 0 1 .5 1.8M355.4 162.9h-5.3"/>
<path d="M355.4 162.9v.1M355.4 163l-2.2 .4-3.2 .2M355.4 163l.4 .6M355.8 163.6l.6 1M355.8 163.6a16.8 16.8 0 0 0-1.5 7.1M355.9 161.9l.4 2.2M355.9 162v.4l-.5 .6M355.9 161.9l-.2 .7-.3 .3M356.1 162.8l-.3 .8M356.3 164.1l1 6.4M356.3 164.1h1M356.5 160.3l.8 3.8"/>
<path d="M356.6 172.3a.97 .97 0 0 1 1 .9l.2 2.2a100.1 100.1 0 0 1 .6 13.3l-.8 .4M356.6 172.3a.97 .97 0 0 1 .9 .9M357.3 170.5a1.03 1.03 0 0 1-1 1.1M357.3 170.5l-3 .2M357.3 170.5h.1M357.3 164.1a204.6 204.6 0 0 1 2.6 30l.3 6v7.8h-1M357.5 173.2l.9 11.8M357.5 173.2l-3.3 .2M77.8 194.1a25.9 25.9 0 0 0-1.5 9.9v3.9M77.8 194.1h17M79.4 188.6a26.6 26.6 0 0 0-4.6 12v7.3h1.5M79.7 188.3l-.3 .3"/>
<path d="M79.7 188.3h.1M79.8 188.2l-.4 .4M80.3 187.4l-.6 .9M80.3 187.4l-2.5 6.7M80.5 186.9l-.4 .7M80.8 186.7l-.5 .7M80.8 186.4l-.3 .5M81.4 184.5l-.9 2.4M94.8 194.1v13.8h-18.5M94.8 184.3l-11.3 1.5M94.8 184.3v9.8M94.8 184.4v.2"/>
<path d="M137.2 194.1l-.3 6.2v7.6M137.2 194.1h11.7M137.5 184.3l-.5 9.8h.2M137.5 184.3a3.6 3.6 0 0 0 2.8 1l2.3 .5M142.6 185.8l5.4 1.1M148 186.9l.9 7.2M148 186.9l2 1a30.9 30.9 0 0 0 13.8-.2l1.6-.8M148.9 194.1l.1 13.8M150 183.9l-2 3M150 183.9a5 5 0 0 0 3.8 1.6l3.9 .1a7 7 0 0 0 5.7-1.7M163.4 183.9l2 3M164.4 194.1l-.1 13.8"/>
<path d="M165.4 186.9l-1 7.2M170.7 185.8l-5.3 1.1M175.9 184.3l.5 9.8h-12M175.9 184.3a2.73 2.73 0 0 1-2.3 1l-2.9 .5M176.1 194.1l.4 6v7.8h-12.2M227.6 194.1h17M227.6 194.1v13.8h18.5M227.6 184.3l11.2 1.5M227.6 184.3v9.8M238.8 185.8l2.9 1M240.9 184.4l1 2.5M241.6 186.5l.3 .4"/>
<path d="M241.7 186.8l.2 .1M241.9 186.9l.4 .8M241.9 186.9l.2 .5M242.1 187.4l.6 .9M242.1 187.4l2.5 6.7M242.6 188.2l.4 .4M242.7 188.4l.3 .2M243 188.6a26.3 26.3 0 0 1 4.6 12v7.3h-1.5M244.6 194.1a28.9 28.9 0 0 1 1.5 11.8v2M321.5 195.5l-.3 4.8v7.6M321.9 188a.97 .97 0 0 0 .9 1.1M322 184.4l-.2 3.7a1.02 1.02 0 0 0 1 1"/>
<path d="M322 185l4.1 .8M322 185l-.1 3M322.1 184.3l-.1 .1M322.1 184.3l-.1 .7M322.8 189.1h1.8M324.6 194.1a2.83 2.83 0 0 0-2.8 .5l-.3 .9M324.6 189.1h.9M324.6 194.1h.8M324.6 189.1v5M325.4 194.1h.4M325.5 190.1l-.1 4M325.5 190.1h2.9"/>
<path d="M325.5 189.1h2.9M325.5 189.1v1M325.8 194.1h.4M325.8 190.1v4M326.1 185.8l5.4 1.1M326.2 194.1h3.5M326.2 190.1v4M328.4 190.1h15M328.4 189.1h10.4M328.4 189.1v1M329.2 190.1v4M329.7 194.1h.3"/>
<path d="M329.7 190.1v4M330 194.1h.4M330 190.1v4M330.4 194.1h19.6M330.4 190.1v4M331.5 186.9l.1 .8M331.5 186.9l1.2 .7M331.6 187.7h.1M331.6 187.7v1.4M331.6 187.7l-9.7 .3M332.6 182l.9 1.9M332.6 182l.7 .9 1.7 1.1"/>
<path d="M332.7 181.9l-.1 .1M332.7 187.6l-.1 1.5M332.7 187.6l-1.1 .1M332.8 195.2l-11.3 .3M332.8 195.2l.1 12.7M332.8 195.2l6.4-.1 8.3 .1M333.4 194.1a.96 .96 0 0 0-.6 1.1M333.5 183.9a6.2 6.2 0 0 0 5.3 1.7M333.5 183.9l-2 3M338.8 187.3l-6.1 .3M338.8 187.3a.99 .99 0 0 1 1 .8M338.8 187.3v1.8"/>
<path d="M338.8 184.6a.96 .96 0 0 1 1 1M338.8 184.6v1M338.8 185.6a1.05 1.05 0 0 1 1 .9M338.8 184.6a1.03 1.03 0 0 1 1 1M338.8 185.6v1.7M339.8 188.1a1.02 1.02 0 0 1-1 1M339.8 185.6v2.5M340.6 188.1a.96 .96 0 0 0 1 1M340.6 185.6v2.5M341.6 184.6a.96 .96 0 0 0-1 1M341.6 184.6v1M341.6 185.6a.97 .97 0 0 0-1 .9"/>
<path d="M341.6 184.6a1.03 1.03 0 0 0-1 1M341.6 187.3l6.1 .3M341.6 185.6v1.7M341.6 187.3a.92 .92 0 0 0-1 .8M341.6 187.3v1.8M341.6 189.1h1.8M343.4 189.1h3M343.4 190.1h3M343.4 189.1v1M346.4 189.1h.9M346.4 190.1h.9M346.4 189.1v1"/>
<path d="M346.9 183.9a6 6 0 0 1-5.3 1.7M346.9 183.9l1.9 3M347 194.1l.3 .3 .2 .8M347.3 190.1h7.6v4M347.3 189.1v1M347.3 189.1h10.3M347.5 195.2v12.7M347.5 195.2l11.5 .3M347.7 187.6v1.5M347.7 187.6l1.1 .1M347.7 181.7v.2M347.7 181.9l-.8 2"/>
<path d="M347.7 181.9l-.7 .9a7 7 0 0 1-5.4 1.8M348.8 187.7l-.1 1.4M348.8 187.7h.1M348.8 187.7l9.7 .3M348.8 186.9v.8M348.8 186.9l-1.1 .7M350 194.1h.4M350 190.1v4M350.4 194.1h.3M350.4 190.1v4M350.7 194.1h3.5M350.7 190.1v4"/>
<path d="M351.2 190.1v4M354.2 194.1h.4M354.2 190.1v4M354.3 185.8l-5.5 1.1M354.6 194.1h.3M354.6 190.1v4M354.9 194.1h2.5a1.49 1.49 0 0 1 1.6 1.4M358.4 185l-4.1 .8M358.4 185l.1 3M358.5 188a.97 .97 0 0 1-.9 1.1M359 195.5l.2 12.4M136.9 207.9h12.1"/>
<path d="M149 207.9h15.3M321.2 207.9h11.7M332.9 207.9h14.6M347.5 207.9h11.7M0 222h25M0 235h25M325.2 235.9v28.2M367.4 235.9v56.1M400.2 235.9v28.3M415.9 235.9h-211.5v56.1M415.9 222.3h-128v69.7M0 248h25"/>
<path d="M204.4 252.3h83.5M367.4 250.4h48.5M0 261h25M0 274h25M204.4 264.1h211.5M367.4 278.1h48.5M0 287h25"/>
<circle cx="316.6" cy="44.8" r=".62"/>
<circle cx="319.8" cy="46.6" r=".62"/>
<circle cx="325.2" cy="50.4" r=".63"/>
<circle cx="299.7" cy="74" r=".62"/>
<circle cx="302.9" cy="75.9" r=".64"/>
<circle cx="309.2" cy="78" r=".63"/>
<circle cx="277.7" cy="93.1" r=".57"/>
<circle cx="337.2" cy="130.1" r=".57"/>
<circle cx="340.9" cy="130.1" r=".58"/>
<circle cx="347.4" cy="130.6" r=".59"/>
<circle cx="337.2" cy="159" r=".58"/>
<circle cx="340.9" cy="159" r=".58"/>
<circle cx="347.4" cy="157.9" r=".58"/>
<circle cx="327.7" cy="192.1" r=".63"/>
<circle cx="352.7" cy="192.1" r=".63"/>
</g>
<path d="M407.4 256.9l-5.9 .1M408.7 256.9h6M411.7 253.9v6" fill="none" stroke="#191924" stroke-width=".28" stroke-dasharray="6.3 1.3 1.3 1.3" stroke-dashoffset="3"/>
<path d="M235 292h180.9" fill="none" stroke="#c0c0c0" stroke-width=".28"/>
<path d="M319.7 0v5M415.9 222.7h4.1M100.4 292v5M207.2 292v5M314 292v5" fill="none" stroke="#00f" stroke-width=".28"/>
<path d="M406.4 255h.1" fill="none" stroke="#0ff" stroke-width=".28"/>
<g fill="#000">
<path d="M225.9 157.7l4 3-4.5-2.1z"/>
<path d="M325.9 22.8l2.3 1.9-2.8-1.1zM344.1 33.8l2.8 1.1-.5 .9z"/>
<path d="M340.5 39.9l2.9 1.1-.5 .9zM325.5 30.7l2.4 1.9-2.9-1z"/>
<path d="M354.5 28.3l.8-.6 1.4 2.6zM326.7 13l3.1-.1-.2 1z"/>
<path d="M103.7 48.2l.5 3h-1zM103.2 74.7h1l-.5 3z"/>
<path d="M302.9 56.7l2.8 .9h-3zM294.3 62.1l3 .4-3 .6zM304.4 51.4v.5l.5-.1-.2-.2 .2 .2-.1-.5z"/>
<path d="M332.9 47.1l2.3 2-2.8-1.1zM328.3 45l2.8 1.1-.5 .9z"/>
<path d="M336 41.8l2.3 1.9-2.8-1.1zM332.2 40.2l2.9 1.1-.5 .8z"/>
<path d="M329.4 61.3l2.8 1.1-.5 .8zM326.1 58.9l2.4 1.9-2.9-1z"/>
<path d="M91.9 133.2l.8 .6 1.5-2.7zM76 154.3l-1.5 2.7 2.3-2.1zM263.7 160l.8 .6-2.1 2.1zM266.4 155.8l-.8 2.9-.9-.4zM234.3 154.6l-.4 3 1.3-2.7zM242.1 130.5l-1.3 2.7 1 .3zM231.9 167.8l2.8 1h-3zM255.5 126.9l.8-.7 1.5 2.6zM349.2 193.1l.4 .9 2.5-1.6zM353.3 191.9l2.9-.8-.4-.9zM84.5 31.8l3-.5v1zM91.8 31.3l3 .5-3 .5zM305.6 78.5l.2 .9 2.8-1.2zM309.8 77.9l3-.3-.2-1z"/>
<path d="M348.6 187.7a.17 .17 0 0 1 .3 0 .17 .17 0 0 1-.3 0zM331.4 187.7a.2 .2 0 0 1 .4 0 .2 .2 0 0 1-.4 0z"/>
<circle cx="300.2" cy="96.3" r=".17"/>
</g>
<g font-size="5.8">
<text x="394.8" y="18">6.3</text>
<text x="290" y="27.7">视图 A</text>
<text x="375.9" y="25.2">其余：</text>
<text x="228.8" y="156.7">A</text>
</g>
<text font-size="5.6" x="67.7" y="10.6" transform="rotate(-180 67.7 10.6)">YCL.M000644</text>
<text font-size="4.9" x="225.7" y="269">未标注公差/Limit</text>
<text font-size="4.7" x="42.2" y="248.2">技术要求</text>
<g font-size="4.2">
<text x="342.2" y="227.9">上海萝博派对科技有限公司</text>
<text x="328.5" y="232.8">Shanghai RoboPartyTechnology Co., Ltd</text>
<text x="33.6" y="281.6">6.未标注尺寸以3D模型为准；</text>
</g>
<g font-size="4.1">
<text x="49.6" y="4.3">1</text>
<text x="155.1" y="4.6">2</text>
<text x="261.4" y="4.6">3</text>
<text x="366.6" y="4.6">4</text>
<text x="335.7" y="12.6" transform="rotate(32 335.7 12.6)">5 0 °</text>
<text x="344.7" y="18.3" transform="rotate(32 344.7 18.3)">0.05◇</text>
<text x="331.8" y="26.1" transform="rotate(30 331.8 26.1)">36.59</text>
<text x="98.5" y="31.2">20.5</text>
<text x="114.8" y="31.2">◇</text>
<text x="237.9" y="33.8">激光刻印字样 ‘图号’+W</text>
<text x="329.1" y="32.6" transform="rotate(30 329.1 32.6)">29.19</text>
<text x="416.9" y="36.3">A</text>
<text x="346.3" y="47.6" transform="rotate(30 346.3 47.6)">14.1◇</text>
<text x="238" y="50.1">此处激光刻印R</text>
<text x="337.4" y="49.6" transform="rotate(30 337.4 49.6)">16.19</text>
<text x="103.2" y="59.9" transform="rotate(-90 103.2 59.9)">◇</text>
<text x="202.9" y="62.8">工艺减重孔内R角可根据工艺调整</text>
<text x="333.5" y="63" transform="rotate(30 333.5 63)">2.02</text>
<text x="103.2" y="72.1" transform="rotate(-90 103.2 72.1)">59</text>
<text x="328.2" y="72.9">6×M3-6H</text>
<text x="348.1" y="72.9">10</text>
<text x="416.9" y="111.3">B</text>
<text x="203.4" y="132.8">225°</text>
<text x="225.4" y="132.8">◇</text>
<text x="237.4" y="140.6">56.8</text>
<text x="256.6" y="139.2">15°</text>
<text x="275.3" y="139.2">◇</text>
<text x="76.9" y="146.4">65</text>
<text x="90.3" y="146.4">◇</text>
<text x="416.9" y="185.3">C</text>
<text x="365" y="186.9">2×M3</text>
<text x="378.8" y="186.9">8</text>
<text x="3.3" y="220.9">借(通)用件登记</text>
<text x="7.1" y="226">描</text>
<text x="13.9" y="226">图</text>
<text x="7" y="238.9">描</text>
<text x="13.8" y="238.9">校</text>
<text x="215.3" y="240.8">表面处理</text>
<text x="251.9" y="240.8">热处理（含化学）</text>
<text x="297.3" y="240.8">零件名称</text>
<text x="337.9" y="240.8">图纸代号</text>
<text x="375.1" y="240.8">材料材质</text>
<text x="404.4" y="240.8">数量</text>
<text x="220.6" y="249">喷漆</text>
<text x="374.1" y="247.7">AL6061-T6</text>
<text x="5.6" y="252">旧底图总号</text>
<text x="288.4" y="253.7">大臂下前分件(01版)</text>
<text x="334.9" y="253.7">YCL.M000644</text>
<text x="375.1" y="254.9">材料标准</text>
<text x="33.6" y="258.3">1.去除尖角、飞边、毛刺;</text>
<text x="33.6" y="263.1">2.未注棱边0.5×45°倒钝；螺纹孔孔口倒钝；</text>
<text x="205.7" y="259.3">备注</text>
<text x="374.1" y="261.4">GB/T3880-2006</text>
<text x="7" y="265">底图总号</text>
<text x="33.6" y="267.9">3.未注线性尺寸公差均采用GB/T 1800.3-98标准公差IT13级执行；</text>
<text x="303.3" y="269">人 员</text>
<text x="340.8" y="269">日 期</text>
<text x="373.2" y="268.7">版本号</text>
<text x="393.7" y="268.7">重量</text>
<text x="404.8" y="268.7">比 例</text>
<text x="416.7" y="264.6">D</text>
<text x="33.6" y="272.6">4.未注形位尺寸公差按：GB/T1184-1996 K级执行；</text>
<text x="289.3" y="275.5">设 计</text>
<text x="7" y="278">签</text>
<text x="13.8" y="278">字</text>
<text x="33.6" y="277.4">5.图中▽为CC关键特性，◇为SC重要特性；</text>
<text x="305.4" y="276">张正昱</text>
<text x="327.2" y="276">设 计</text>
<text x="343.1" y="276">2026/9/3</text>
<text x="394.8" y="276">0.2</text>
<text x="406.3" y="276">1:2</text>
<text x="33.6" y="286.4">7.喷漆白色，颜色参考色卡，喷涂区域参考喷涂信息表；</text>
<text x="289.3" y="283">审 核</text>
<text x="327.2" y="282.9">审 核</text>
<text x="372" y="283">图纸大小</text>
<text x="401.4" y="283">A3</text>
<text x="7" y="291">日</text>
<text x="13.8" y="291">期</text>
<text x="289.3" y="290.1">批 准</text>
<text x="327.2" y="290">批 准</text>
<text x="373" y="289.8">共 2 张</text>
<text x="395.4" y="289.8">第 1 张</text>
<text x="49.6" y="295.6">1</text>
<text x="154.9" y="296">2</text>
<text x="264.7" y="296">3</text>
<text x="366.6" y="296">4</text>
</g>
<g font-size="2.8">
<text x="231.3" y="273.6">线性 \ Liner Measure</text>
<text x="205.6" y="280.8">±0.05</text>
<text x="207" y="277.2">&gt;0.5</text>
<text x="216" y="280.8">±0.05</text>
<text x="217.9" y="277.2">＞3</text>
<text x="227" y="280.8">±0.1</text>
<text x="228.5" y="277.2">＞6</text>
<text x="236.3" y="280.8">±0.15</text>
<text x="237.5" y="277.2">＞30</text>
<text x="247.4" y="277.2">＞120</text>
<text x="247.4" y="280.8">±0.2</text>
<text x="257.1" y="277.2">＞400</text>
<text x="257.1" y="280.8">±0.3</text>
<text x="266.6" y="277.2">＞1000</text>
<text x="267.3" y="280.8">±0.5</text>
<text x="278" y="277.2">＞2000</text>
<text x="279.9" y="280.8">±1</text>
<text x="207" y="287.8">&gt;0.5</text>
<text x="216.6" y="284.3">倒角 \ Chamfer</text>
<text x="217.9" y="287.8">＞3</text>
<text x="228.5" y="287.8">＞6</text>
<text x="237.5" y="287.8">＞30</text>
<text x="248.4" y="287.8">&lt;10</text>
<text x="257.3" y="284.3">角度 / Angle</text>
<text x="257.8" y="287.8">＞10</text>
<text x="268" y="287.8">＞50</text>
<text x="278.5" y="287.8">＞120</text>
<text x="207.1" y="291.3">±0.2</text>
<text x="217.3" y="291.3">±0.5</text>
<text x="228.5" y="291.3">±1</text>
<text x="238.7" y="291.3">±2</text>
<text x="248.6" y="291.1">±1°</text>
<text x="257.8" y="291.1">±30’</text>
<text x="268.1" y="291.1">±10’</text>
<text x="278.6" y="291.2">±20’</text>
</g>
<g font-size="2.4">
<text x="108.7" y="28.8">-0.10</text>
<text x="108.7" y="31.2">-0.20</text>
<text x="100.7" y="66" transform="rotate(-90 100.7 66)">+0.10</text>
<text x="103.2" y="66" transform="rotate(-90 103.2 66)">+0.05</text>
<text x="215.7" y="132.8">±0.05°</text>
<text x="266.8" y="136.7">-0.10°</text>
<text x="266.8" y="139.2">-0.20°</text>
<text x="83" y="146.4">±0.05</text>
</g>
</svg>
